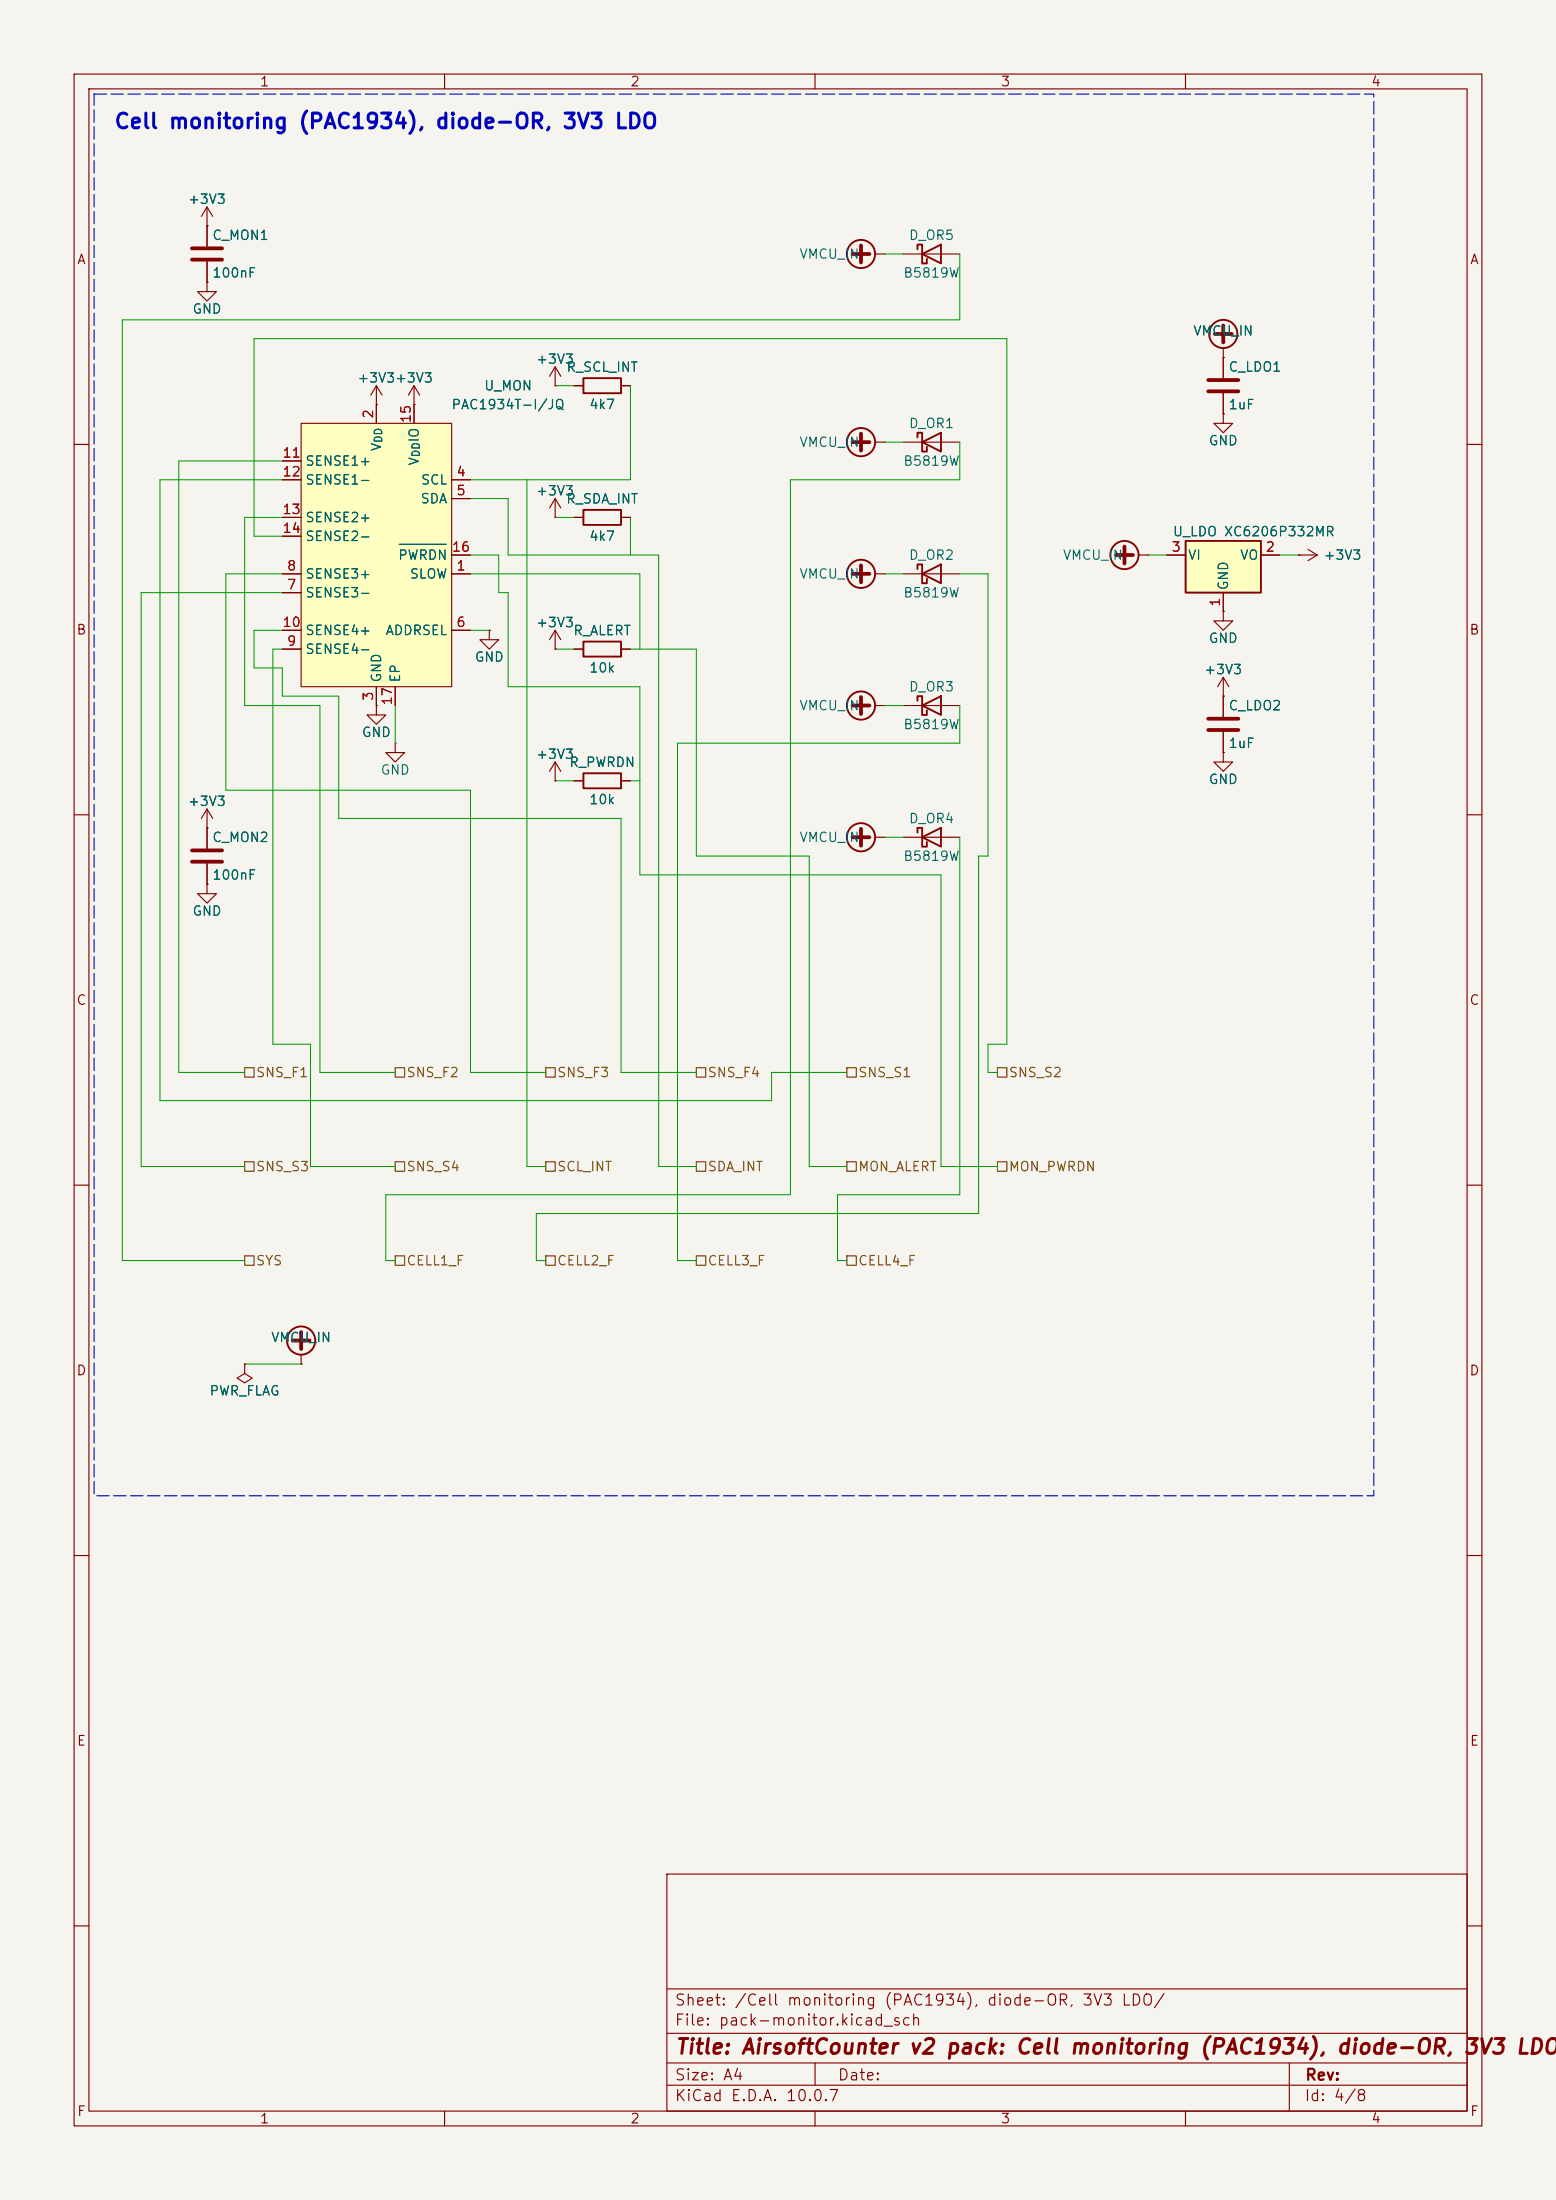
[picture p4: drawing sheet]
<svg xmlns="http://www.w3.org/2000/svg" width="210mm" height="297mm" viewBox="0 0 210 297" stroke-linecap="round" stroke-linejoin="round" font-family="sans-serif">
<path d="M0 0h210v297h-210z" fill="#f5f4ef" stroke="#f5f4ef" stroke-width=".13"/>
<g fill="none" stroke="#840000" stroke-width=".15">
<path d="M10 10h190v277h-190zM12 12h186v273h-186zM60 10v2M110 10v2M160 10v2M118.1 34.3h1.3M119.4 34.3h.1M121.9 34.3h7.6M77.5 52.1h1.2M83.8 52.1h1.3M118.1 59.7h1.3M119.4 59.7h.1"/>
<path d="M121.9 59.7h7.6M165.1 48.3h.1M165.1 47v4.1M165.1 53.1v2.8M10 60h2M198 60h2M10 110h2M198 110h2M10 160h2M198 160h2M10 210h2M198 210h2"/>
<path d="M90 253h108v32h-108zM10 260h2M90 278.5h108M90 274.5h108M90 268.5h108M110 278.5v3M174 278.5v6.5M198 260h2M60 285v2M90 281.5h108M110 285v2M160 285v2"/>
</g>
<path d="M115.1 34.3h2.2M116.2 33.1v2.3M115.1 59.7h2.2M116.2 58.5v2.3M163.1 51.3h4M163.1 52.8h4M164 45.1h2.2M165.1 43.9v2.3" fill="none" stroke="#840000" stroke-width=".51"/>
<g fill="none" stroke="#840000" stroke-width=".25">
<path d="M123.8 33.7v-.7h.7v2.6h.6v-.7M124.5 34.3l2.5-1.3v2.6zM78.7 51.1h5.1v2h-5.1zM123.8 59.1v-.7h.7v2.6h.6v-.7M124.5 59.7l2.5-1.3v2.6z"/>
<circle cx="116.2" cy="34.3" r="1.9"/>
<circle cx="116.2" cy="59.7" r="1.9"/>
<circle cx="165.1" cy="45.1" r="1.9"/>
</g>
<path d="M40.6 57.2h20.4v35.5h-20.4z" fill="#ffffc2"/>
<g fill="none" stroke="#840000" stroke-width=".15">
<path d="M27.9 30.5h.1M27.9 27.9l-.7 1.3M27.9 27.9l.8 1.3M27.9 27.9v5.4M27.9 35.3v2.8M40.6 57.2h20.4v35.5h-20.4zM50.8 54.6v2.6M55.9 54.6v2.6M38.1 77.5h2.5M38.1 64.8h2.5M38.1 62.2h2.5M38.1 69.9h2.5"/>
<path d="M38.1 72.4h2.5M61 77.5h2.5M61 64.8h2.5M61 67.3h2.5M61 74.9h2.5M38.1 85.1h2.5M38.1 80h2.5M38.1 87.6h2.5M50.8 92.7v2.6M53.3 92.7v2.6M61 85.1h2.5"/>
</g>
<path d="M53.9 73.5h6.3" fill="none" stroke="#006464" stroke-width=".15"/>
<path d="M25.9 33.5h4.1M25.9 35.1h4.1" fill="none" stroke="#840000" stroke-width=".51"/>
<path d="M160 73h10.2v7h-10.2z" fill="#ffffc2"/>
<g fill="none" stroke="#840000" stroke-width=".25">
<path d="M78.7 68.8h5.1v2.1h-5.1zM123.8 76.8v-.6h.7v2.5h.6v-.6M124.5 77.5l2.5-1.3v2.5zM160 73h10.2v7h-10.2zM78.7 86.6h5.1v2h-5.1zM123.8 94.6v-.6h.7v2.5h.6v-.6M124.5 95.3l2.5-1.3v2.5zM78.7 104.4h5.1v2h-5.1zM123.8 112.4v-.6h.7v2.5h.6v-.6M124.5 113l2.5-1.2v2.5z"/>
<circle cx="116.2" cy="77.5" r="1.9"/>
<circle cx="151.8" cy="74.9" r="1.9"/>
<circle cx="116.2" cy="95.3" r="1.9"/>
<circle cx="116.2" cy="113" r="1.9"/>
<circle cx="40.6" cy="181" r="1.9"/>
</g>
<g fill="none" stroke="#840000" stroke-width=".15">
<path d="M27.9 38.1v1.3h1.3l-1.3 1.2-1.2-1.2h1.2M27.9 38.1h.1M27.9 30.5h.1M27.9 30.5v2.8M27.9 35.3v2.8M50.8 54.6h.1M50.8 52.1l-.8 1.2M50.8 52.1l.8 1.2M50.8 52.1v5.1M55.9 54.6h.1M55.9 52.1l-.8 1.2M55.9 52.1l.7 1.2"/>
<path d="M55.9 52.1v5.1M74.9 52.1h.1M74.9 49.5l-.7 1.3M74.9 49.5l.8 1.3M74.9 49.5v2.6M77.5 52.1h1.2M83.8 52.1h1.3M165.1 55.9v1.3h1.3l-1.3 1.2-1.3-1.2h1.3M165.1 55.9h.1M165.1 48.3h.1M165.1 48.3v2.8M165.1 53.1v2.8"/>
<path d="M38.1 77.5h2.5M38.1 69.9h2.5M38.1 64.8h2.5M38.1 62.2h2.5M38.1 72.4h2.5M61 74.9h2.5M61 77.5h2.5M61 64.8h2.5M61 67.3h2.5M74.9 69.9h.1M74.9 67.3v2.6M74.9 67.3l-.7 1.3"/>
<path d="M74.9 67.3l.8 1.3M77.5 69.9h1.2M83.8 69.9h1.3M118.1 77.5h1.3M119.4 77.5h.1M121.9 77.5h7.6M153.7 74.9h1.2M154.9 74.9h.1M157.5 74.9h2.5M170.2 74.9h2.5M175.3 74.9h.1M175.3 74.9h2.5"/>
<path d="M176.5 74.2l1.3 .7M177.8 74.9l-1.3 .8M38.1 87.6h2.5M38.1 85.1h2.5M38.1 80h2.5M50.8 95.3v1.2h1.3l-1.3 1.3-1.3-1.3h1.3M50.8 95.3h.1M50.8 92.7v2.6M53.3 92.7v2.6M61 85.1h2.5M66 85.1v1.3h1.3l-1.3 1.2-1.2-1.2h1.2M66 85.1h.1"/>
<path d="M74.9 87.6h.1M74.9 85.1v2.5M74.9 85.1l-.7 1.3M74.9 85.1l.8 1.3M77.5 87.6h1.2M83.8 87.6h1.3M118.1 95.3h1.3M119.4 95.3h.1M121.9 95.3h7.6M165.1 82.6v1.2h1.3l-1.3 1.3-1.3-1.3h1.3M165.1 82.6h.1M165.1 94h.1"/>
<path d="M165.1 80v2.6M165.1 91.4v5.4M165.1 98.8v2.8M165.1 91.4l-.8 1.3M165.1 91.4l.8 1.3M27.9 119.4v1.3h1.3l-1.3 1.2-1.2-1.2h1.2M27.9 119.4h.1M27.9 111.8h.1M27.9 109.2l-.7 1.3M27.9 109.2l.8 1.3M27.9 109.2v5.4M27.9 116.6v2.8"/>
<path d="M53.3 100.3v1.3h1.3l-1.3 1.3-1.2-1.3h1.2M53.3 100.3h.1M74.9 105.4h.1M74.9 102.9v2.5M74.9 102.9l-.7 1.2M74.9 102.9l.8 1.2M77.5 105.4h1.2M83.8 105.4h1.3M118.1 113h1.3M119.4 113h.1M121.9 113h7.6M165.1 101.6v1.3h1.3l-1.3 1.2-1.3-1.2h1.3"/>
<path d="M165.1 101.6h.1M33 184.2v1.2l1 .7-1 .6-1-.6 1-.7M33 184.2h.1M40.6 184.2h.1M40.6 182.9v1.3"/>
</g>
<g fill="none" stroke="#840000" stroke-width=".51">
<path d="M115.1 77.5h2.2M116.2 76.3v2.3M150.6 74.9h2.3M151.8 73.8v2.3M115.1 95.3h2.2M116.2 94.1v2.3M163.1 97h4M163.1 98.6h4M25.9 114.8h4.1M25.9 116.3h4.1M115.1 113h2.2M116.2 111.9v2.3"/>
<path d="M40.6 179.8v2.3M39.5 181h2.3"/>
</g>
<g fill="none" stroke="#725600" stroke-width=".15">
<path d="M33 144.1h1.3v1.3h-1.3zM33 156.8h1.3v1.3h-1.3zM53.3 156.8h1.3v1.3h-1.3zM53.3 144.1h1.3v1.3h-1.3zM73.7 156.8h1.2v1.3h-1.2zM73.7 144.1h1.2v1.3h-1.2zM94 144.1h1.2v1.3h-1.2zM94 156.8h1.2v1.3h-1.2zM114.3 156.8h1.3v1.3h-1.3zM114.3 144.1h1.3v1.3h-1.3zM134.6 144.1h1.3v1.3h-1.3zM134.6 156.8h1.3v1.3h-1.3z"/>
<path d="M33 169.5h1.3v1.3h-1.3zM53.3 169.5h1.3v1.3h-1.3zM73.7 169.5h1.2v1.3h-1.2zM94 169.5h1.2v1.3h-1.2zM114.3 169.5h1.3v1.3h-1.3z"/>
</g>
<g fill="none" stroke="#009600" stroke-width=".13">
<path d="M119.4 34.3h2.5M129.5 34.3v8.9h-113v127h16.5M74.9 52.1h2.6M85.1 52.1v12.7h-21.6M119.4 59.7h2.5M129.5 59.7v5.1h-22.8v96.5h-54.6v8.9h1.2M38.1 69.9h-5.1v25.4h10.2v49.5h10.1M38.1 72.4h-3.8v-26.7h101.6v95.3h-2.6v3.8h1.3M38.1 64.8h-16.5v83.8h82.5v-3.8h10.2M38.1 77.5h-7.6v29.2h33v38.1h10.2M38.1 62.2h-14v82.6h8.9M63.5 67.3h5.1v7.6h20.3v82.6h5.1"/>
<path d="M63.5 74.9h3.8v5.1h1.3v12.7h17.8v25.4h40.6v39.4h7.6M63.5 77.5h22.9v10.1M71.1 64.8v92.7h2.6M74.9 69.9h2.6M85.1 69.9v5M119.4 77.5h2.5M129.5 77.5h3.8v38.1h-1.2v48.2h-59.7v6.4h1.3M154.9 74.9h2.6M172.7 74.9h2.6M38.1 87.6h-1.3v53.4h5.1v16.5h11.4M38.1 85.1h-3.8v5.1h3.8v3.8h7.6v16.5h38.1v34.3h10.2M38.1 80h-19.1v77.5h14"/>
<path d="M53.3 95.3v5M63.5 85.1h2.5M74.9 87.6h2.6M85.1 87.6h8.9v28h15.2v41.9h5.1M119.4 95.3h2.5M129.5 95.3v5h-38.1v69.9h2.6M74.9 105.4h2.6M85.1 105.4h1.3M119.4 113h2.5M129.5 113v48.3h-16.5v8.9h1.3M33 184.2h7.6"/>
</g>
<path d="M12.7 12.7h172.7v189.2h-172.7z" fill="none" stroke="#0000c2" stroke-width=".15" stroke-dasharray="1.7 .6"/>
<path d="M53.9 73.5h6.3" fill="none" stroke="#006464" stroke-width=".15"/>
<text font-size="2" fill="#0000c2" x="15.3" y="17.9">Cell monitoring (PAC1934), diode-OR, 3V3 LDO</text>
<text font-size="2" fill="#840000" x="91" y="277.8">Title: AirsoftCounter v2 pack: Cell monitoring (PAC1934), diode-OR, 3V3 LDO</text>
<g font-size="1.5" fill="#840000">
<text x="91" y="273.8">File: pack-monitor.kicad_sch</text>
<text x="91" y="271.1">Sheet: /Cell monitoring (PAC1934), diode-OR, 3V3 LDO/</text>
<text x="91" y="281.2">Size: A4</text>
<text x="113" y="281.2">Date:</text>
<text x="176.1" y="281.2">Rev:</text>
<text x="91" y="284">KiCad E.D.A. 10.0.7</text>
<text x="176" y="284">Id: 4/8</text>
</g>
<g font-size="1.3" fill="#840000">
<text x="35" y="12">1</text>
<text x="85" y="12">2</text>
<text x="135" y="12">3</text>
<text x="185" y="12">4</text>
<text x="10.3" y="36">A</text>
<text x="198.3" y="36">A</text>
<text x="10.2" y="86">B</text>
<text x="198.2" y="86">B</text>
<text x="10.2" y="136">C</text>
<text x="198.2" y="136">C</text>
<text x="10.2" y="186">D</text>
<text x="198.2" y="186">D</text>
<text x="10.3" y="236">E</text>
<text x="198.3" y="236">E</text>
<text x="10.3" y="286">F</text>
<text x="35" y="287">1</text>
<text x="85" y="287">2</text>
<text x="135" y="287">3</text>
<text x="185" y="287">4</text>
<text x="198.3" y="286">F</text>
</g>
<g font-size="1.3" fill="#006464">
<text x="25.3" y="27.8">+3V3</text>
<text x="28.6" y="32.7">C_MON1</text>
<text x="107.8" y="35.3">VMCU_IN</text>
<text x="122.6" y="32.7">D_OR5</text>
<text x="28.6" y="37.8">100nF</text>
<text x="121.8" y="37.8">B5819W</text>
<text x="25.9" y="42.7">GND</text>
<text x="161" y="45.6">VMCU_IN</text>
<text x="48.1" y="52">+3V3+3V3</text>
<text x="65.2" y="53">U_MON</text>
<text x="72.3" y="49.4">+3V3</text>
<text x="76.3" y="50.5">R_SCL_INT</text>
<text x="165.7" y="50.5">C_LDO1</text>
<text x="56.8" y="59.8" transform="rotate(-90 56.8 59.8)">IO</text>
<text x="60.8" y="55.6">PAC1934T-I/JQ</text>
<text x="79.4" y="55.5">4k7</text>
<text x="122.6" y="58.1">D_OR1</text>
<text x="165.7" y="55.6">1uF</text>
<text x="41.1" y="63.2">SENSE1+</text>
<text x="41.1" y="65.7">SENSE1-</text>
<text x="51.8" y="61" transform="rotate(-90 51.8 61)">V</text>
<text x="56.7" y="65.7">SCL</text>
<text x="56.8" y="62.9" transform="rotate(-90 56.8 62.9)">V</text>
<text x="107.8" y="60.7">VMCU_IN</text>
<text x="121.8" y="63.2">B5819W</text>
<text x="163" y="60.4">GND</text>
<text x="41.1" y="70.8">SENSE2+</text>
<text x="56.7" y="68.3">SDA</text>
<text x="72.3" y="67.2">+3V3</text>
<text x="76.3" y="68.3">R_SDA_INT</text>
<text x="41.1" y="73.4">SENSE2-</text>
<text x="53.6" y="75.9">PWRDN</text>
<text x="79.4" y="73.3">4k7</text>
<text x="122.6" y="75.9">D_OR2</text>
<text x="143.4" y="75.9">VMCU_IN</text>
<text x="158.2" y="72.7">U_LDO XC6206P332MR</text>
<text x="160.2" y="75.9">VI</text>
<text x="167.3" y="75.9">VO</text>
<text x="178.5" y="75.9">+3V3</text>
<text x="41.1" y="81">SENSE3-</text>
<text x="41.1" y="78.4">SENSE3+</text>
<text x="55.2" y="78.4">SLOW</text>
<text x="107.8" y="78.4">VMCU_IN</text>
<text x="121.8" y="81">B5819W</text>
<text x="166.1" y="79.8" transform="rotate(-90 166.1 79.8)">GND</text>
<text x="41.1" y="88.6">SENSE4-</text>
<text x="41.1" y="86.1">SENSE4+</text>
<text x="51.9" y="86.1">ADDRSEL</text>
<text x="64" y="89.7">GND</text>
<text x="72.3" y="85">+3V3</text>
<text x="77.3" y="86.1">R_ALERT</text>
<text x="163" y="87.1">GND</text>
<text x="51.8" y="92.2" transform="rotate(-90 51.8 92.2)">GND</text>
<text x="54.3" y="92.2" transform="rotate(-90 54.3 92.2)">EP</text>
<text x="79.4" y="91.1">10k</text>
<text x="122.6" y="93.7">D_OR3</text>
<text x="162.4" y="91.3">+3V3</text>
<text x="48.7" y="99.8">GND</text>
<text x="107.8" y="96.2">VMCU_IN</text>
<text x="121.8" y="98.8">B5819W</text>
<text x="165.7" y="96.2">C_LDO2</text>
<text x="165.7" y="101.3">1uF</text>
<text x="51.3" y="104.9">GND</text>
<text x="72.3" y="102.8">+3V3</text>
<text x="76.7" y="103.9">R_PWRDN</text>
<text x="163" y="106.2">GND</text>
<text x="25.3" y="109.1">+3V3</text>
<text x="28.6" y="114">C_MON2</text>
<text x="79.4" y="108.9">10k</text>
<text x="107.8" y="114">VMCU_IN</text>
<text x="122.6" y="111.5">D_OR4</text>
<text x="28.6" y="119.1">100nF</text>
<text x="121.8" y="116.5">B5819W</text>
<text x="25.9" y="123.9">GND</text>
<text x="36.5" y="181.5">VMCU_IN</text>
<text x="28.2" y="188.7">PWR_FLAG</text>
</g>
<g font-size="1.3" fill="#a90000">
<text x="50.7" y="56.6" transform="rotate(-90 50.7 56.6)">2</text>
<text x="55.7" y="57.2" transform="rotate(-90 55.7 57.2)">15</text>
<text x="38" y="62.1">11</text>
<text x="38" y="64.6">12</text>
<text x="61.5" y="64.6">4</text>
<text x="38" y="69.7">13</text>
<text x="61.5" y="67.2">5</text>
<text x="38" y="72.3">14</text>
<text x="38.6" y="77.3">8</text>
<text x="60.9" y="74.8">16</text>
<text x="61.5" y="77.3">1</text>
<text x="158" y="74.8">3</text>
<text x="170.7" y="74.8">2</text>
<text x="38.6" y="79.9">7</text>
<text x="165" y="82" transform="rotate(-90 165 82)">1</text>
<text x="38" y="85">10</text>
<text x="38.6" y="87.5">9</text>
<text x="61.5" y="85">6</text>
<text x="50.7" y="94.7" transform="rotate(-90 50.7 94.7)">3</text>
<text x="53.2" y="95.3" transform="rotate(-90 53.2 95.3)">17</text>
</g>
<g font-size="1.3" fill="#725600">
<text x="34.5" y="145.7">SNS_F1</text>
<text x="54.8" y="145.7">SNS_F2</text>
<text x="75.1" y="145.7">SNS_F3</text>
<text x="95.4" y="145.7">SNS_F4</text>
<text x="115.7" y="145.7">SNS_S1</text>
<text x="136.1" y="145.7">SNS_S2</text>
<text x="34.5" y="158.4">SNS_S3</text>
<text x="54.8" y="158.4">SNS_S4</text>
<text x="75.1" y="158.4">SCL_INT</text>
<text x="95.4" y="158.4">SDA_INT</text>
<text x="115.7" y="158.4">MON_ALERT</text>
<text x="136.1" y="158.4">MON_PWRDN</text>
<text x="34.5" y="171.1">SYS</text>
<text x="54.8" y="171.1">CELL1_F</text>
<text x="75.1" y="171.1">CELL2_F</text>
<text x="95.4" y="171.1">CELL3_F</text>
<text x="115.7" y="171.1">CELL4_F</text>
</g>
<g font-size="1" fill="#006464">
<text x="51.8" y="59.9" transform="rotate(-90 51.8 59.9)">DD</text>
<text x="56.9" y="61.8" transform="rotate(-90 56.9 61.8)">DD</text>
</g>
</svg>
